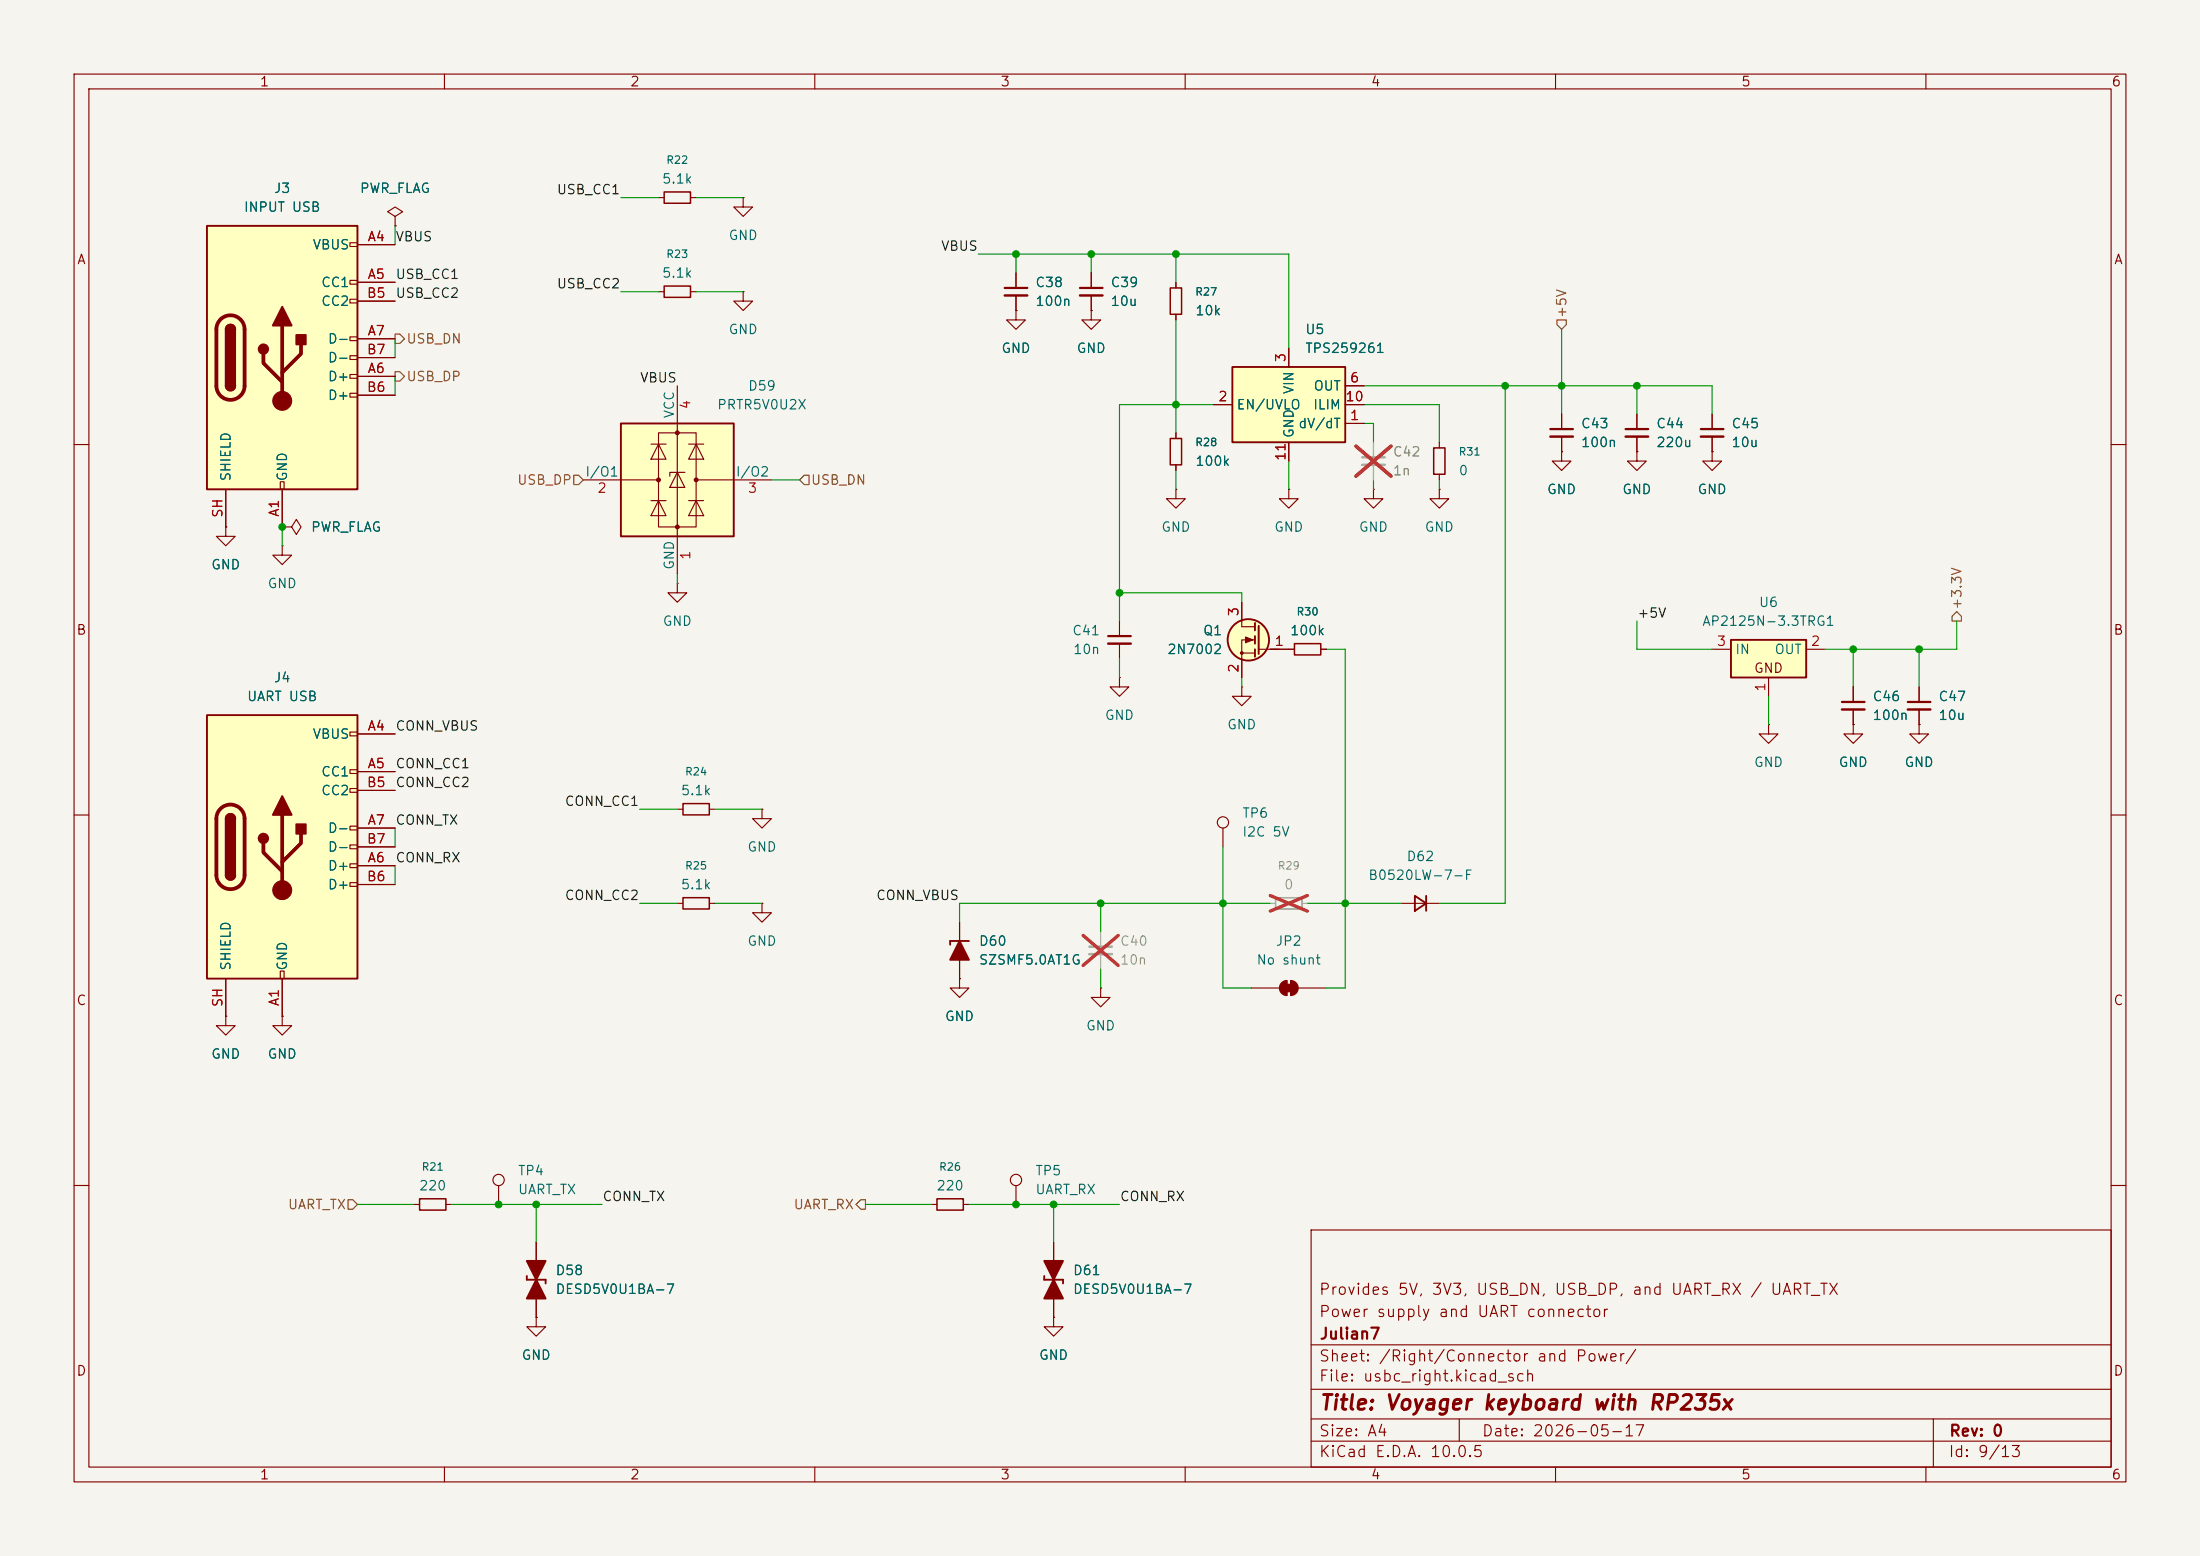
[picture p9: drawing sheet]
<svg xmlns="http://www.w3.org/2000/svg" width="297mm" height="210mm" viewBox="0 0 297 210" stroke-linecap="round" stroke-linejoin="round" font-family="sans-serif">
<path d="M0 0h297v210h-297z" fill="#f5f4ef" stroke="#f5f4ef" stroke-width=".14"/>
<g fill="none" stroke="#840000" stroke-width=".15">
<path d="M10 10h277v190h-277zM12 12h273v186h-273zM60 10v2M110 10v2M160 10v2M210 10v2M260 10v2M137.2 41.9v1.3h1.2l-1.2 1.3-1.3-1.3h1.3M137.2 41.9h.1M221 55.9v2M221 58.9v2.1M10 60h2"/>
<path d="M30.5 71.1v1.3h1.2l-1.2 1.3-1.3-1.3h1.3M30.5 71.1h.1M285 60h2M167.6 92.7v1.3h-1.2l1.2 1.3 1.3-1.3h-1.3M167.6 92.7h.1M259.1 92.7v2M259.1 95.8v2M10 110h2M165.1 111.8v2.5M285 110h2M129.5 132.1v1.3h1.3l-1.3 1.2-1.2-1.2h1.2M129.5 132.1h.1"/>
<path d="M129.5 124.5v7.6M148.6 133.4v1.2h1.3l-1.3 1.3-1.3-1.3h1.3M148.6 133.4h.1M189.2 121.9h5.1M10 160h2M72.4 177.8v1.3h1.3l-1.3 1.2-1.3-1.2h1.3M72.4 177.8h.1M72.4 167.6v2.6M72.4 171.5v2.5M72.4 175.3v2.5M137.2 160v2.6M177 166h108v32h-108z"/>
<path d="M285 160h2M60 198v2M110 198v2M160 198v2M177 194.5h108M177 191.5h108M177 187.5h108M177 181.5h108M197 191.5v3M210 198v2M260 198v2M261 191.5v6.5"/>
<circle cx="165.1" cy="111" r=".76"/>
<circle cx="137.2" cy="159.3" r=".76"/>
</g>
<path d="M219.5 57.9h3M257.6 94.7h3" fill="none" stroke="#840000" stroke-width=".3"/>
<path d="M219.5 58.9h3M257.6 95.8h3" fill="none" stroke="#840000" stroke-width=".33"/>
<path d="M147.1 127.8h3" fill="none" stroke="#9c9b98" stroke-width=".3"/>
<path d="M147.1 128.8h3" fill="none" stroke="#9c9b98" stroke-width=".33"/>
<path d="M148.6 125.7v2.1M148.6 128.8v2M171.4 121.9h.8M175.8 121.9h.7" fill="none" stroke="#9c9b98" stroke-width=".15"/>
<path d="M146.2 126.3l4.8 4M151 126.3l-4.8 4M171.5 120.9l5 2.1M176.5 120.9l-5 2.1" fill="none" stroke="#e12e31" stroke-width=".46"/>
<g fill="#840000" stroke="#840000" stroke-width=".25">
<path d="M129.5 127l1.3 2.5h-2.5z"/>
<path d="M72.4 172.7l1.3 2.6h-2.6z"/>
<path d="M71.1 170.2h2.6l-1.3 2.5z"/>
</g>
<path d="M130.8 127h-2.5v.5M191 120.9l1.5 1-1.5 1zM192.5 120.9v2M71.1 172.2v.5h2.6v.5" fill="none" stroke="#840000" stroke-width=".25"/>
<path d="M172.2 121.2h3.6v1.5h-3.6z" fill="none" stroke="#9c9b98" stroke-width=".2"/>
<path d="M166.4 49.5h15.2v10.2h-15.2z" fill="#ffffc2"/>
<path d="M166.4 49.5h15.2v10.2h-15.2zM141 172.2v.5h2.5v.5" fill="none" stroke="#840000" stroke-width=".25"/>
<g fill="none" stroke="#840000" stroke-width=".15">
<path d="M137.2 36.8v2.1M137.2 39.9v2M163.8 54.6h2.6M174 47v2.5M174 59.7v2.5M181.6 57.2h2.5M181.6 54.6h2.5M181.6 52.1h2.5M38.1 73.7v1.2h1.3l-1.3 1.3-1.3-1.3h1.3M38.1 73.7h.1M38.1 71.1h1.3l.6-1 .6 1-.6 1-.6-1M38.1 71.1h.1"/>
<path d="M142.2 177.8v1.3h1.3l-1.3 1.2-1.2-1.2h1.2M142.2 177.8h.1M142.2 167.6v2.6M142.2 171.5v2.5M142.2 175.3v2.5"/>
</g>
<path d="M183.9 61.7h3" fill="none" stroke="#9c9b98" stroke-width=".3"/>
<path d="M183.9 62.7h3" fill="none" stroke="#9c9b98" stroke-width=".33"/>
<path d="M185.4 59.7v2M185.4 62.7v2.1" fill="none" stroke="#9c9b98" stroke-width=".15"/>
<path d="M183.1 60.2l4.7 4.1M187.8 60.2l-4.7 4.1" fill="none" stroke="#e12e31" stroke-width=".46"/>
<g fill="#840000" stroke="#840000" stroke-width=".25">
<path d="M142.2 172.7l1.3 2.6h-2.5z"/>
<path d="M141 170.2h2.5l-1.3 2.5z"/>
</g>
<path d="M135.6 38.9h3.1" fill="none" stroke="#840000" stroke-width=".3"/>
<path d="M135.6 39.9h3.1" fill="none" stroke="#840000" stroke-width=".33"/>
<path d="M27.9 30.5h20.4v35.5h-20.4z" fill="#ffffc2"/>
<g fill="none" stroke="#840000" stroke-width=".15">
<path d="M47.2 32.8h1.1v.5h-1.1zM47.2 37.8h1.1v.6h-1.1zM48.3 33h5M48.3 38.1h5M53.3 29.2l1.1-.6-1.1-.7-1 .7 1 .6v1.3M53.3 30.5h.1M88.9 26.7h.8M88.9 39.4h.8M93.2 26.7h.8M93.2 39.4h.8M100.3 26.7v1.2h1.3l-1.3 1.3-1.2-1.3h1.2M100.3 26.7h.1"/>
<path d="M100.3 39.4v1.2h1.3l-1.3 1.3-1.2-1.3h1.2M100.3 39.4h.1M47.2 40.4h1.1v.5h-1.1zM47.2 45.5h1.1v.5h-1.1zM47.2 48h1.1v.5h-1.1zM47.2 50.5h1.1v.6h-1.1zM47.2 53.1h1.1v.5h-1.1zM48.3 50.8h5M48.3 45.7h5M48.3 40.6h5M48.3 53.3h5M48.3 48.3h5"/>
<path d="M147.3 41.9v1.3h1.3l-1.3 1.3-1.3-1.3h1.3M147.3 41.9h.1M194.3 59.7v.8M231.1 55.9v2M231.1 58.9v2.1M30.5 66v5.1M37.8 65h.6v1h-.6zM38.1 66v5.1M174 66v1.3h1.3l-1.3 1.3-1.3-1.3h1.3M174 66h.1M185.4 66v1.3h1.3l-1.3 1.3-1.3-1.3h1.3M185.4 66h.1"/>
<path d="M194.3 66v1.3h1.3l-1.3 1.3-1.3-1.3h1.3M194.3 66h.1M194.3 64v.8M221 61v1.2h1.2l-1.2 1.3-1.3-1.3h1.3M221 61h.1M231.1 61v1.2h1.3l-1.3 1.3-1.2-1.3h1.2M231.1 61h.1M151.1 91.4v1.3h-1.2l1.2 1.3 1.3-1.3h-1.3M151.1 91.4h.1M151.1 83.8v2.1M151.1 86.9v2M167.6 88.1h1.8"/>
<path d="M167.6 81.3v3.3h1.8M169.4 86.4h-1.8v5M169.9 87.6h4.9M178.3 87.6h.8M168.9 133.4h3.8M173.7 132.3v2.1M174.2 132.3v2.1M175.3 133.4h3.8M55.9 162.6h.7M60.2 162.6h.8M67.3 160v2.6M125.7 162.6h.8"/>
<path d="M130 162.6h.8"/>
<circle cx="67.3" cy="159.3" r=".76"/>
</g>
<g fill="none" stroke="#840000" stroke-width=".25">
<path d="M27.9 30.5h20.4v35.5h-20.4zM30.5 44.5a.64 .64 0 0 1 .6-.7 .64 .64 0 0 1 .6 .7M30.5 52.1a.64 .64 0 0 0 .6 .6 .64 .64 0 0 0 .6-.6M169.4 84.1v1M169.4 85.9v1M169.4 87.6v1M169.9 84.5v3.8"/>
<circle cx="168.5" cy="86.4" r="2.79"/>
</g>
<path d="M29.8 43.1a1.9 1.9 0 0 1 2-.4 1.9 1.9 0 0 1 1.2 1.8v7.6a1.91 1.91 0 0 1-1.9 1.9 1.91 1.91 0 0 1-1.9-1.9v-7.6a1.9 1.9 0 0 1 .6-1.4zM35.6 47.8v1.2l2.5 2.6M38.1 43.9v10.2M40.6 46.5v1.3l-2.5 2.5" fill="none" stroke="#840000" stroke-width=".51"/>
<g fill="#840000" stroke="#840000" stroke-width=".25">
<path d="M30.5 44.5h1.2v7.6h-1.2z"/>
<path d="M30.7 44a.64 .64 0 0 1 .7-.1 .64 .64 0 0 1 .3 .6h-1.2z"/>
<path d="M30.5 52.1h1.2a.64 .64 0 0 1-.6 .6 .64 .64 0 0 1-.6-.6z"/>
<path d="M38.1 41.4l1.3 2.5h-2.6z"/>
<path d="M40 45.2h1.3v1.3h-1.3z"/>
<circle cx="35.6" cy="47.1" r=".63"/>
</g>
<g fill="#840000" stroke="#840000" stroke-width=".15">
<path d="M173.5 132.8h1v1.1h-1z"/>
<path d="M173 132.6l.4-.2 .3-.1v2.1a1.02 1.02 0 0 1-.9-.7 1.02 1.02 0 0 1 .2-1.1z"/>
<path d="M174.2 132.3a1.02 1.02 0 0 1 1.1 1.1 1.02 1.02 0 0 1-1.1 1z"/>
<path d="M168.1 86l1.1 .4-1.1 .3z"/>
<circle cx="38.1" cy="54.1" r="1.27"/>
<circle cx="167.6" cy="88.1" r=".18"/>
</g>
<path d="M89.7 25.9h3.5v1.5h-3.5zM89.7 38.6h3.5v1.5h-3.5zM193.5 60.5h1.6v3.5h-1.6zM174.8 86.9h3.5v1.5h-3.5zM56.6 161.8h3.6v1.5h-3.6zM126.5 161.8h3.5v1.5h-3.5z" fill="none" stroke="#840000" stroke-width=".2"/>
<path d="M229.6 57.9h3.1M149.6 85.9h3.1" fill="none" stroke="#840000" stroke-width=".3"/>
<path d="M229.6 58.9h3.1M149.6 86.9h3.1" fill="none" stroke="#840000" stroke-width=".33"/>
<circle cx="168.5" cy="86.4" r="2.79" fill="#ffffc2" stroke="#ffffc2" stroke-width=".14"/>
<path d="M83.8 57.2h15.3v15.2h-15.3z" fill="#ffffc2"/>
<path d="M83.8 57.2h15.3v15.2h-15.3z" fill="none" stroke="#840000" stroke-width=".25"/>
<g fill="none" stroke="#840000" stroke-width=".15">
<path d="M147.3 36.8v2.1M147.3 39.9v2M87.9 59.9h2M88.9 58.4h5.1v12.7h-5.1zM88.9 59.9l1 2.1h-2zM91.4 52.1v25.4M93 59.9h2M94 59.9l1 2.1h-2zM78.7 64.8h10.2M87.9 67.6h2M88.9 67.6l1 2h-2zM91.4 63.8l1.1 2h-2.1z"/>
<path d="M92.5 63.8h-2.1v.5M93 67.6h2M94 67.6l1 2h-2zM94 64.8h10.1M238.8 97.8v1.3h1.2l-1.2 1.2-1.3-1.2h1.3M238.8 97.8h.1M250.2 97.8v1.3h1.3l-1.3 1.2-1.3-1.2h1.3M250.2 97.8h.1M91.4 109.2h.8M95.8 109.2h.7M102.9 109.2v1.3h1.2l-1.2 1.3-1.3-1.3h1.3M102.9 109.2h.1"/>
<path d="M30.5 137.2v1.2h1.2l-1.2 1.3-1.3-1.3h1.3M30.5 137.2h.1M38.1 137.2v1.2h1.3l-1.3 1.3-1.3-1.3h1.3M38.1 137.2h.1M91.4 121.9h.8M95.8 121.9h.7M102.9 121.9v1.3h1.2l-1.2 1.3-1.3-1.3h1.3M102.9 121.9h.1"/>
</g>
<g fill="#840000" stroke="#840000" stroke-width=".15">
<circle cx="88.9" cy="64.8" r=".25"/>
<circle cx="91.4" cy="58.4" r=".25"/>
<circle cx="91.4" cy="71.1" r=".25"/>
<circle cx="94" cy="64.8" r=".25"/>
</g>
<path d="M92.2 108.5h3.6v1.5h-3.6zM92.2 121.2h3.6v1.5h-3.6z" fill="none" stroke="#840000" stroke-width=".2"/>
<path d="M145.8 38.9h3" fill="none" stroke="#840000" stroke-width=".3"/>
<path d="M145.8 39.9h3" fill="none" stroke="#840000" stroke-width=".33"/>
<path d="M27.9 96.5h20.4v35.6h-20.4z" fill="#ffffc2"/>
<g fill="none" stroke="#840000" stroke-width=".15">
<path d="M158.7 58.4v.8M210.8 55.9v2M210.8 58.9v2.1M91.4 78.7v1.3h1.3l-1.3 1.3-1.2-1.3h1.2M91.4 78.7h.1M158.7 66v1.3h1.3l-1.3 1.3-1.2-1.3h1.2M158.7 66h.1M158.7 62.7v.8M210.8 61v1.2h1.3l-1.3 1.3-1.3-1.3h1.3M210.8 61h.1M47.2 98.8h1.1v.5h-1.1zM48.3 99.1h5"/>
<path d="M250.2 92.7v2M250.2 95.8v2M259.1 97.8v1.3h1.2l-1.2 1.2-1.3-1.2h1.3M259.1 97.8h.1M47.2 103.9h1.1v.5h-1.1zM47.2 106.4h1.1v.5h-1.1zM47.2 111.5h1.1v.5h-1.1zM47.2 114h1.1v.6h-1.1zM47.2 116.6h1.1v.5h-1.1zM47.2 119.1h1.1v.5h-1.1zM48.3 104.1h5M48.3 116.8h5"/>
<path d="M48.3 111.8h5M48.3 106.7h5M48.3 119.4h5M48.3 114.3h5M30.5 132.1v5.1M37.8 131.1h.6v1h-.6zM38.1 132.1v5.1"/>
</g>
<path d="M27.9 96.5h20.4v35.6h-20.4zM30.5 110.5a.64 .64 0 0 1 .6-.6 .64 .64 0 0 1 .6 .6M30.5 118.1a.64 .64 0 0 0 .6 .6 .64 .64 0 0 0 .6-.6" fill="none" stroke="#840000" stroke-width=".25"/>
<path d="M29.8 109.2a1.9 1.9 0 0 1 2-.5 1.9 1.9 0 0 1 1.2 1.8v7.6a1.91 1.91 0 0 1-1.9 1.9 1.91 1.91 0 0 1-1.9-1.9v-7.6a1.9 1.9 0 0 1 .6-1.3zM35.6 113.8v1.3l2.5 2.5M38.1 110v10.1M40.6 112.5v1.3l-2.5 2.5" fill="none" stroke="#840000" stroke-width=".51"/>
<g fill="#840000" stroke="#840000" stroke-width=".25">
<path d="M30.5 110.5h1.2v7.6h-1.2z"/>
<path d="M30.7 110a.64 .64 0 0 1 .7-.1 .64 .64 0 0 1 .3 .6h-1.2z"/>
<path d="M30.5 118.1h1.2a.64 .64 0 0 1-.6 .6 .64 .64 0 0 1-.6-.6z"/>
<path d="M38.1 107.4l1.3 2.6h-2.6z"/>
<path d="M40 111.3h1.3v1.2h-1.3z"/>
<circle cx="35.6" cy="113.2" r=".63"/>
</g>
<circle cx="38.1" cy="120.1" r="1.27" fill="#840000" stroke="#840000" stroke-width=".15"/>
<path d="M209.3 57.9h3M248.7 94.7h3" fill="none" stroke="#840000" stroke-width=".3"/>
<path d="M209.3 58.9h3M248.7 95.8h3" fill="none" stroke="#840000" stroke-width=".33"/>
<path d="M158 59.2h1.5v3.5h-1.5z" fill="none" stroke="#840000" stroke-width=".2"/>
<path d="M233.7 86.4h10.1v5h-10.1z" fill="#ffffc2"/>
<path d="M233.7 86.4h10.1v5h-10.1z" fill="none" stroke="#840000" stroke-width=".25"/>
<g fill="none" stroke="#840000" stroke-width=".15">
<path d="M48.3 33h5M48.3 38.1h5M53.3 30.5h.1M137.2 36.8v2.1M137.2 39.9v2M147.3 36.8v2.1M147.3 39.9v2M158.7 38.1v.8M48.3 50.8h5M48.3 45.7h5M48.3 40.6h5M48.3 53.3h5"/>
<path d="M48.3 48.3h5M137.2 41.9h.1M147.3 41.9h.1M158.7 42.4v.8M158.7 58.4v.8M163.8 54.6h2.6M174 47v2.5M174 59.7v2.5M181.6 57.2h2.5M181.6 54.6h2.5M181.6 52.1h2.5M210.8 55.9v2"/>
<path d="M210.8 58.9v2.1M221 55.9v2M221 58.9v2.1M231.1 55.9v2M231.1 58.9v2.1M30.5 71.1h.1M30.5 66v5.1M38.1 71.1h.1M38.1 66v5.1M158.7 62.7v.8M210.8 61h.1M221 61h.1"/>
<path d="M231.1 61h.1M48.3 99.1h5M167.6 81.3v2.5M167.6 88.9v2.5M171.4 87.6h3.4M178.3 87.6h.8M231.1 87.6h2.6M238.8 91.4v2.6M243.8 87.6h2.6M250.2 97.8h.1M250.2 92.7v2M250.2 95.8v2"/>
<path d="M259.1 97.8h.1M259.1 92.7v2M259.1 95.8v2M48.3 104.1h5M48.3 116.8h5M48.3 111.8h5M48.3 106.7h5M48.3 119.4h5M48.3 114.3h5M30.5 137.2h.1M30.5 132.1v5.1M38.1 137.2h.1"/>
<path d="M38.1 132.1v5.1M129.5 132.1h.1M129.5 124.5v2.5M129.5 129.5v2.6M72.4 177.8h.1M72.4 167.6v2.6M72.4 175.3v2.5M142.2 177.8h.1M142.2 167.6v2.6M142.2 175.3v2.5"/>
</g>
<path d="M158 38.9h1.5v3.5h-1.5z" fill="none" stroke="#840000" stroke-width=".2"/>
<path d="M53.3 45.1h.7l.6 .6-.6 .7h-.7zM53.3 50.2h.7l.6 .6-.6 .6h-.7zM210.2 43.2h1.3v.6l-.7 .7-.6-.7zM77.5 64.1h.6l.6 .7-.6 .6h-.6zM107.9 64.8l.7-.7h.6v1.3h-.6zM263.5 83.2l.7-.6 .6 .6v.6h-1.3zM47 161.9h.6l.7 .7-.7 .6h-.6zM116.2 161.9h.6v1.3h-.6l-.6-.6z" fill="none" stroke="#725600" stroke-width=".15"/>
<g fill="none" stroke="#009600" stroke-width=".15">
<path d="M53.3 30.5v2.5M83.8 39.4h5.1M83.8 26.7h5.1M94 39.4h6.3M94 26.7h6.3M132.1 34.3h41.9v12.7M137.2 34.3v2.5M147.3 34.3v2.5M158.7 34.3v3.8M53.3 45.7v2.6M53.3 50.8v2.5M158.7 43.2v15.2"/>
<path d="M163.8 54.6h-12.7v29.2M184.1 52.1h47v3.8M184.1 54.6h10.2v5.1M184.1 57.2h1.3v2.5M203.2 52.1v69.8h-8.9M210.8 44.5v11.4M221 52.1v3.8M38.1 71.1v2.6M91.4 77.5v1.2M104.1 64.8h3.8M158.7 63.5v2.5M174 62.2v3.8"/>
<path d="M185.4 64.8v1.2M194.3 64.8v1.2M151.1 88.9v2.5M151.1 80h16.5v1.3M167.6 91.4v1.3M179.1 87.6h2.5v45.8h-2.5M221 83.8v3.8h10.1M238.8 94v3.8M250.2 87.6v5.1M259.1 87.6v5.1M264.2 83.8v3.8h-17.8M53.3 111.8v2.5"/>
<path d="M53.3 116.8v2.6M86.4 109.2h5M96.5 109.2h6.4M165.1 114.3v19.1h3.8M86.4 121.9h5M96.5 121.9h6.4M148.6 121.9v3.8M148.6 130.8v2.6M171.4 121.9h-41.9v2.6M176.5 121.9h12.7M48.3 162.6h7.6M61 162.6h20.3"/>
<path d="M72.4 162.6v5M116.8 162.6h8.9M130.8 162.6h20.3M142.2 162.6v5"/>
</g>
<path d="M185.4 59.7v2M185.4 62.7v2.1" fill="none" stroke="#9c9b98" stroke-width=".15"/>
<path d="M183.1 60.2l4.7 4.1M187.8 60.2l-4.7 4.1" fill="none" stroke="#e12e31" stroke-width=".46"/>
<g fill="#009600" stroke="#009600" stroke-width=".14">
<circle cx="203.2" cy="52.1" r=".46"/>
<circle cx="165.1" cy="121.9" r=".46"/>
<circle cx="181.6" cy="121.9" r=".46"/>
<circle cx="67.3" cy="162.6" r=".46"/>
<circle cx="72.4" cy="162.6" r=".46"/>
<circle cx="137.2" cy="34.3" r=".46"/>
<circle cx="158.7" cy="54.6" r=".46"/>
<circle cx="147.3" cy="34.3" r=".46"/>
<circle cx="158.7" cy="34.3" r=".46"/>
<circle cx="151.1" cy="80" r=".46"/>
<circle cx="221" cy="52.1" r=".46"/>
<circle cx="250.2" cy="87.6" r=".46"/>
<circle cx="210.8" cy="52.1" r=".46"/>
<circle cx="259.1" cy="87.6" r=".46"/>
<circle cx="38.1" cy="71.1" r=".46"/>
<circle cx="148.6" cy="121.9" r=".46"/>
<circle cx="137.2" cy="162.6" r=".46"/>
<circle cx="142.2" cy="162.6" r=".46"/>
</g>
<text font-size="2" fill="#840000" x="178" y="190.8">Title: Voyager keyboard with RP235x</text>
<g font-size="1.5" fill="#840000">
<text x="178" y="178.1">Power supply and UART connector</text>
<text x="178" y="175.1">Provides 5V, 3V3, USB_DN, USB_DP, and UART_RX / UART_TX</text>
<text x="178" y="184.1">Sheet: /Right/Connector and Power/</text>
<text x="178" y="181.1">Julian7</text>
<text x="178" y="186.8">File: usbc_right.kicad_sch</text>
<text x="178" y="197">KiCad E.D.A. 10.0.5</text>
<text x="178" y="194.2">Size: A4</text>
<text x="200" y="194.2">Date: 2026-05-17</text>
<text x="263" y="197">Id: 9/13</text>
<text x="263" y="194.2">Rev: 0</text>
</g>
<g font-size="1.3" fill="#840000">
<text x="35" y="12">1</text>
<text x="85" y="12">2</text>
<text x="135" y="12">3</text>
<text x="185" y="12">4</text>
<text x="235" y="12">5</text>
<text x="285" y="12">6</text>
<text x="10.3" y="36">A</text>
<text x="285.3" y="36">A</text>
<text x="10.2" y="86">B</text>
<text x="285.2" y="86">B</text>
<text x="236.7" y="91.1">GND</text>
<text x="10.2" y="136">C</text>
<text x="285.2" y="136">C</text>
<text x="10.2" y="186">D</text>
<text x="285.2" y="186">D</text>
<text x="35" y="200">1</text>
<text x="85" y="200">2</text>
<text x="135" y="200">3</text>
<text x="185" y="200">4</text>
<text x="235" y="200">5</text>
<text x="285" y="200">6</text>
</g>
<g font-size="1.3" fill="#006464">
<text x="32.8" y="28.9">INPUT USB</text>
<text x="36.9" y="26.4">J3</text>
<text x="48.5" y="26.4">PWR_FLAG</text>
<text x="89.3" y="25.1">5.1k</text>
<text x="42.1" y="34">VBUS</text>
<text x="98.3" y="32.7">GND</text>
<text x="43.3" y="39.1">CC1</text>
<text x="43.3" y="41.6">CC2</text>
<text x="89.3" y="37.8">5.1k</text>
<text x="139.7" y="39.1">C38</text>
<text x="139.7" y="41.6">100n</text>
<text x="149.8" y="39.1">C39</text>
<text x="149.8" y="41.6">10u</text>
<text x="44.2" y="46.7">D-</text>
<text x="98.3" y="45.4">GND</text>
<text x="135.1" y="48">GND</text>
<text x="145.3" y="48">GND</text>
<text x="161.3" y="42.9">10k</text>
<text x="176.1" y="45.4">U5</text>
<text x="176.1" y="48">TPS259261</text>
<text x="44.2" y="51.8">D+</text>
<text x="44.2" y="49.2">D-</text>
<text x="100.9" y="53">D59</text>
<text x="175" y="53.3" transform="rotate(-90 175 53.3)">VIN</text>
<text x="177.2" y="53">OUT</text>
<text x="44.2" y="54.3">D+</text>
<text x="91.3" y="56.6" transform="rotate(-90 91.3 56.6)">VCC</text>
<text x="96.7" y="55.6">PRTR5V0U2X</text>
<text x="166.9" y="55.6">EN/UVLO</text>
<text x="175" y="59.2" transform="rotate(-90 175 59.2)">GND</text>
<text x="175.2" y="58.1">dV/dT</text>
<text x="177.2" y="55.6">ILIM</text>
<text x="213.3" y="58.1">C43</text>
<text x="223.5" y="58.1">C44</text>
<text x="233.7" y="58.1">C45</text>
<text x="31.4" y="65.1" transform="rotate(-90 31.4 65.1)">SHIELD</text>
<text x="39.1" y="65.1" transform="rotate(-90 39.1 65.1)">GND</text>
<text x="78.9" y="64.6">I/O1</text>
<text x="99.2" y="64.6">I/O2</text>
<text x="161.3" y="63.2">100k</text>
<text x="196.8" y="64.5">0</text>
<text x="213.3" y="60.7">100n</text>
<text x="223.5" y="60.7">220u</text>
<text x="233.7" y="60.7">10u</text>
<text x="208.8" y="67">GND</text>
<text x="218.9" y="67">GND</text>
<text x="229.1" y="67">GND</text>
<text x="28.4" y="77.2">GND</text>
<text x="41.9" y="72.1">PWR_FLAG</text>
<text x="91.3" y="77" transform="rotate(-90 91.3 77)">GND</text>
<text x="156.7" y="72.1">GND</text>
<text x="171.9" y="72.1">GND</text>
<text x="183.4" y="72.1">GND</text>
<text x="192.2" y="72.1">GND</text>
<text x="36" y="79.7">GND</text>
<text x="237.4" y="82.2">U6</text>
<text x="89.4" y="84.8">GND</text>
<text x="144.7" y="86.1">C41</text>
<text x="144.8" y="88.6">10n</text>
<text x="157.5" y="88.6">2N7002</text>
<text x="162.3" y="86.1">Q1</text>
<text x="174.1" y="86.1">100k</text>
<text x="229.7" y="84.8">AP2125N-3.3TRG1</text>
<text x="234.2" y="88.6">IN</text>
<text x="239.5" y="88.6">OUT</text>
<text x="33.3" y="94.9">UART USB</text>
<text x="36.9" y="92.4">J4</text>
<text x="252.7" y="94.9">C46</text>
<text x="261.6" y="94.9">C47</text>
<text x="42.1" y="100">VBUS</text>
<text x="149.1" y="97.5">GND</text>
<text x="165.6" y="98.8">GND</text>
<text x="252.7" y="97.5">100n</text>
<text x="261.6" y="97.5">10u</text>
<text x="43.3" y="105.1">CC1</text>
<text x="43.3" y="107.6">CC2</text>
<text x="91.8" y="107.6">5.1k</text>
<text x="236.7" y="103.8">GND</text>
<text x="248.1" y="103.8">GND</text>
<text x="257" y="103.8">GND</text>
<text x="44.2" y="112.7">D-</text>
<text x="167.6" y="110.7">TP6</text>
<text x="167.6" y="113.2">I2C 5V</text>
<text x="44.2" y="117.8">D+</text>
<text x="44.2" y="115.3">D-</text>
<text x="100.8" y="115.3">GND</text>
<text x="184.6" y="119.1">B0520LW-7-F</text>
<text x="189.8" y="116.5">D62</text>
<text x="44.2" y="120.3">D+</text>
<text x="91.8" y="120.3">5.1k</text>
<text x="31.4" y="131.1" transform="rotate(-90 31.4 131.1)">SHIELD</text>
<text x="39.1" y="131.1" transform="rotate(-90 39.1 131.1)">GND</text>
<text x="100.8" y="128">GND</text>
<text x="132.1" y="128">D60</text>
<text x="132.1" y="130.5">SZSMF5.0AT1G</text>
<text x="169.5" y="130.5">No shunt</text>
<text x="172.1" y="128">JP2</text>
<text x="28.4" y="143.2">GND</text>
<text x="36" y="143.2">GND</text>
<text x="127.5" y="138.1">GND</text>
<text x="146.5" y="139.4">GND</text>
<text x="56.5" y="161">220</text>
<text x="69.8" y="159">TP4</text>
<text x="69.8" y="161.5">UART_TX</text>
<text x="126.3" y="161">220</text>
<text x="139.7" y="159">TP5</text>
<text x="139.7" y="161.5">UART_RX</text>
<text x="74.9" y="172.4">D58</text>
<text x="144.8" y="172.4">D61</text>
<text x="74.9" y="175">DESD5V0U1BA-7</text>
<text x="144.8" y="175">DESD5V0U1BA-7</text>
<text x="70.3" y="183.8">GND</text>
<text x="140.2" y="183.8">GND</text>
</g>
<g font-size="1.3" fill="#0f0f0f">
<text x="75.1" y="26.5">USB_CC1</text>
<text x="53.3" y="32.9">VBUS</text>
<text x="127" y="34.2">VBUS</text>
<text x="53.3" y="38">USB_CC1</text>
<text x="53.3" y="40.5">USB_CC2</text>
<text x="75.1" y="39.2">USB_CC2</text>
<text x="86.3" y="51.9">VBUS</text>
<text x="221" y="83.7">+5V</text>
<text x="53.3" y="98.9">CONN_VBUS</text>
<text x="53.3" y="104">CONN_CC1</text>
<text x="53.3" y="106.6">CONN_CC2</text>
<text x="53.3" y="111.6">CONN_TX</text>
<text x="76.2" y="109.1">CONN_CC1</text>
<text x="53.3" y="116.7">CONN_RX</text>
<text x="76.2" y="121.8">CONN_CC2</text>
<text x="118.2" y="121.8">CONN_VBUS</text>
<text x="81.3" y="162.4">CONN_TX</text>
<text x="151.1" y="162.4">CONN_RX</text>
</g>
<g font-size="1.3" fill="#a90000">
<text x="49.5" y="32.9">A4</text>
<text x="49.4" y="40.5">B5</text>
<text x="49.5" y="38">A5</text>
<text x="49.5" y="45.6">A7</text>
<text x="49.4" y="53.2">B6</text>
<text x="49.4" y="48.1">B7</text>
<text x="49.5" y="50.7">A6</text>
<text x="173.9" y="49" transform="rotate(-90 173.9 49)">3</text>
<text x="182.1" y="51.9">6</text>
<text x="93.5" y="55.3" transform="rotate(-90 93.5 55.3)">4</text>
<text x="164.4" y="54.5">2</text>
<text x="181.5" y="54.5">10</text>
<text x="182.1" y="57">1</text>
<text x="173.9" y="62.3" transform="rotate(-90 173.9 62.3)">11</text>
<text x="30.3" y="70" transform="rotate(-90 30.3 70)">SH</text>
<text x="38" y="69.9" transform="rotate(-90 38 69.9)">A1</text>
<text x="80.5" y="66.8">2</text>
<text x="100.9" y="66.8">3</text>
<text x="93.5" y="75.7" transform="rotate(-90 93.5 75.7)">1</text>
<text x="167.5" y="83.3" transform="rotate(-90 167.5 83.3)">3</text>
<text x="172" y="87.5">1</text>
<text x="231.7" y="87.5">3</text>
<text x="244.4" y="87.5">2</text>
<text x="167.5" y="90.9" transform="rotate(-90 167.5 90.9)">2</text>
<text x="238.6" y="93.4" transform="rotate(-90 238.6 93.4)">1</text>
<text x="49.5" y="98.9">A4</text>
<text x="49.4" y="106.5">B5</text>
<text x="49.5" y="104">A5</text>
<text x="49.5" y="111.6">A7</text>
<text x="49.4" y="119.2">B6</text>
<text x="49.4" y="114.2">B7</text>
<text x="49.5" y="116.7">A6</text>
<text x="30.3" y="136" transform="rotate(-90 30.3 136)">SH</text>
<text x="38" y="135.9" transform="rotate(-90 38 135.9)">A1</text>
</g>
<g font-size="1.3" fill="#725600">
<text x="54.8" y="46.7">USB_DN</text>
<text x="211.8" y="43" transform="rotate(-90 211.8 43)">+5V</text>
<text x="54.8" y="51.8">USB_DP</text>
<text x="69.7" y="65.7">USB_DP</text>
<text x="109.4" y="65.7">USB_DN</text>
<text x="265.1" y="82.4" transform="rotate(-90 265.1 82.4)">+3.3V</text>
<text x="38.8" y="163.5">UART_TX</text>
<text x="107" y="163.5">UART_RX</text>
</g>
<g font-size="1.3" fill="#939391">
<text x="187.9" y="61.9">C42</text>
<text x="187.9" y="64.5">1n</text>
<text x="173.3" y="120.3">0</text>
<text x="151.1" y="128">C40</text>
<text x="151.1" y="130.5">10n</text>
</g>
<g font-size="1" fill="#006464">
<text x="89.9" y="22.4">R22</text>
<text x="89.9" y="35.1">R23</text>
<text x="161.3" y="40.1">R27</text>
<text x="161.3" y="60.5">R28</text>
<text x="196.8" y="61.7">R31</text>
<text x="175" y="83.3">R30</text>
<text x="92.4" y="104.9">R24</text>
<text x="92.4" y="117.6">R25</text>
<text x="56.8" y="158.2">R21</text>
<text x="126.7" y="158.2">R26</text>
</g>
<text font-size="1" fill="#939391" x="172.4" y="117.6">R29</text>
</svg>
